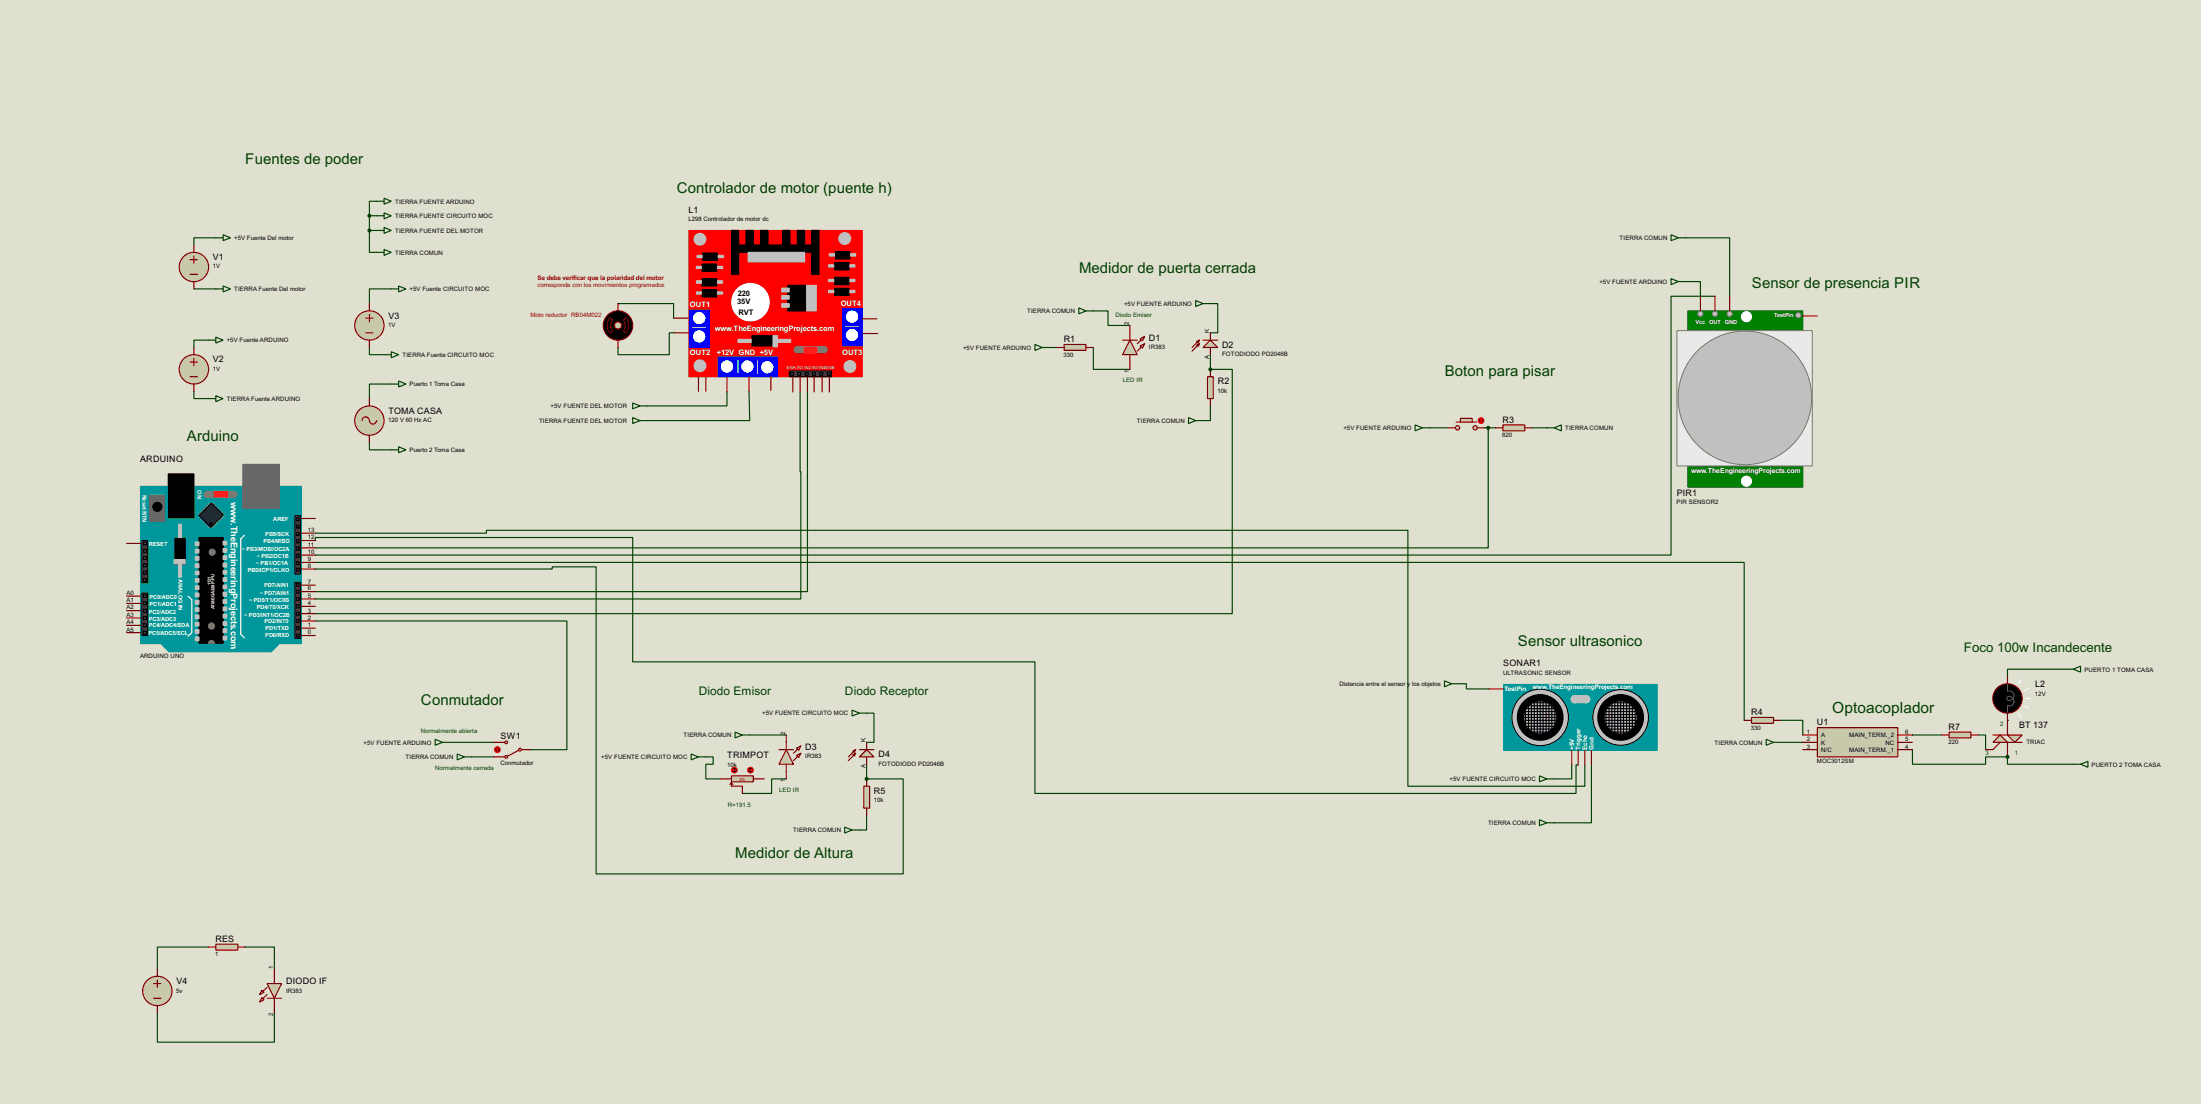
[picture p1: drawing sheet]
<svg xmlns="http://www.w3.org/2000/svg" width="764mm" height="383mm" viewBox="0 0 764 383" stroke-linecap="round" stroke-linejoin="round" font-family="sans-serif">
<path d="M0 0h764.5v383.5h-764.5z" fill="#e0e0d0"/>
<g fill="none" stroke="#004000" stroke-width=".4">
<path d="M128.3 75h2.6M128.3 75v5.1M130.9 69.9h-2.6v5.1M75 82.6h-7.6v2.5M128.3 80.1v7.6h2.6M128.3 80.1h2.6M67.4 100.4h7.6M72.4 118.2h-5v2.5M135.9 100.4h-7.6v5.1M214.7 105.5h19.3v5M234.2 115.6h-1.7v7.6h-17.8v-2.5M379.8 108h5.1v5.1h7.6"/>
<path d="M420.4 105.5h2.6v10.1h-2.6M67.4 135.9v2.6h5M128.3 120.7v2.5h5.1M252.5 136.2v4.8h-27.7M260.2 135.9l.2 10.2h-35.6M277.9 136.2l.3 71.9h-168.7M280.5 136.2v69.3h-171M364.5 120.7h2.6M379.8 120.7v7.6h12.7M420.4 123.2v5.1"/>
</g>
<circle cx="420.4" cy="128.3" r=".2" fill="#004000"/>
<g fill="none" stroke="#004000" stroke-width=".4">
<path d="M585.5 97.8h5.1v5.1M585.5 82.6h15.3v20.3M595.7 102.9h-15.3v89.9h-470.9M135.9 133.4h-7.6v5.1M420.4 128.3h7.6v84.9h-318.5M128.3 153.7v2.6h7.6M420.4 141v5.1h-2.5M496.6 148.6h6.4M515.7 148.6h3.8M516.9 148.6v41.7h-407.4M532.2 148.6h5.1M260.4 255.3h12.7"/>
<path d="M301 247.7h2.6v10.2h-2.6M301 265.5v5.1"/>
</g>
<circle cx="301" cy="270.6" r=".2" fill="#004000"/>
<g fill="none" stroke="#004000" stroke-width=".4">
<path d="M109.5 187.8v-1.1h110.3v43.2h139.7v45.7h187.9v-9.9h.8M109.5 185.2h59.5v-1h320v88.9h61.5v-7.4M109.5 195.4h496.3v54.8M506.8 237.5h2.5v1.8h7.9M618.5 250.2h7.7v5.1M618.5 257.9h7.7M664.3 255.3h10.1M687.1 255.3h2.6v5.1M245.2 262.9h2.5v2.6h-2.5v5.1h5M273.1 270.6h-5.1v5h-10.1M545.9 265.7v4.9h-6.1M552.8 265.7v20.1h-13"/>
<path d="M664.3 260.4v5.1h25.4v-2.6h7.6M301 283.3v5h-2.5"/>
</g>
<g fill="#004000">
<circle cx="697.3" cy="250.2" r=".2"/>
<circle cx="697.3" cy="262.9" r=".2"/>
</g>
<path d="M109.5 197.7h82.3v-.8h15.3v106.7h106.6v-33h-12.7M109.5 215.7h87.4v44.7h-12.7M501.7 236.5l2.5 1-2.5 1.1zM504.2 237.5h2.6M717.6 232.5h-20.3v2.5M156.3 257.9h15.2M163.9 262.9h7.6M697.3 262.9v2.6h22.8M72.4 329h-17.7v7.6M85.1 329h10.2v7.6M54.7 351.8v10.2h40.6v-10.2" fill="none" stroke="#004000" stroke-width=".4"/>
<path d="M239.3 80.1h60.2v50.8h-60.2z" fill="#f00" stroke="#f00" stroke-width=".4"/>
<g fill="#000" stroke="#000" stroke-width=".4">
<path d="M243.9 91.7h5.1v2.6h-5.1zM243.9 96.8h5.1v2.6h-5.1zM244.1 87.9h5.1v2.6h-5.1zM254.1 80.1h2.5v15.2h-2.5zM256.6 85.1h25.4v2.6h-25.4zM259.1 80.1h2.6v5h-2.6zM264.2 80.1h2.6v5h-2.6zM271.8 80.1h2.6v5h-2.6zM273.6 99.1h6.4v8.9h-6.4zM276.9 80.1h2.6v5h-2.6zM282 80.1h2.5v15.2h-2.5zM289.9 91.2h5v2.6h-5z"/>
<path d="M289.9 96.3h5v2.6h-5zM290.1 87.4h5.1v2.6h-5.1zM243.9 100.6h5.1v2.6h-5.1zM261.2 116.6h8.9v3.6h-8.9zM289.9 100.1h5v2.6h-5z"/>
</g>
<g fill="#c0c0c0" stroke="#c0c0c0" stroke-width=".4">
<path d="M295.5 88.2h1.7v.8h-1.7z"/>
<path d="M288.1 88.2h1.8v.8h-1.8z"/>
<path d="M295.2 92h1.8v.8h-1.8z"/>
<path d="M287.8 92h1.8v.8h-1.8z"/>
<path d="M295.2 97.1h1.8v.7h-1.8z"/>
<path d="M287.8 97.1h1.8v.7h-1.8z"/>
<path d="M295.2 100.9h1.8v.8h-1.8z"/>
<path d="M287.8 100.9h1.8v.8h-1.8z"/>
<path d="M259.9 87.7h19.6v3.3h-19.6z"/>
<path d="M249.5 88.7h1.8v.8h-1.8z"/>
<path d="M242.1 88.7h1.8v.8h-1.8z"/>
<path d="M249.2 92.5h1.8v.8h-1.8z"/>
<path d="M241.9 92.5h1.7v.8h-1.7z"/>
<path d="M249.2 97.6h1.8v.8h-1.8z"/>
<path d="M241.9 97.6h1.7v.8h-1.7z"/>
<path d="M249.2 101.4h1.8v.8h-1.8z"/>
<path d="M241.9 101.4h1.7v.8h-1.7z"/>
<path d="M271.6 100.1h2.5v1.3h-2.5z"/>
<path d="M271.6 102.7h2.5v1.2h-2.5z"/>
<path d="M271.6 105.5h2.5v1.2h-2.5z"/>
<path d="M280.2 99.1h3.3v8.9h-3.3z"/>
<path d="M268.5 116.6h1.6v3.9h-1.6z"/>
<path d="M256.3 117.9h4.6v1h-4.6z"/>
<path d="M270.1 117.9h4.5v1h-4.5z"/>
</g>
<path d="M276.9 121.5h9.4" fill="none" stroke="#757575" stroke-width="2.6"/>
<path d="M279.2 120.5h4.6v2h-4.6z" fill="#ff8000" stroke="#ff8000" stroke-width=".4"/>
<g fill="#00f" stroke="#00f" stroke-width=".4">
<path d="M292.7 107.2h6.8v13h-6.8z"/>
<path d="M239.6 107.8h6.8v12.9h-6.8z"/>
<path d="M249.5 124h20.6v6.9h-20.6z"/>
</g>
<g fill="#fff" stroke="#fff" stroke-width=".4">
<circle cx="295.9" cy="110" r="1.95"/>
<circle cx="295.9" cy="116.4" r="1.95"/>
<circle cx="242.8" cy="110.5" r="1.95"/>
<circle cx="242.8" cy="116.9" r="1.95"/>
<circle cx="259.6" cy="127.3" r="1.95"/>
<circle cx="252.5" cy="127.3" r="1.95"/>
<circle cx="266.5" cy="127.6" r="1.95"/>
<circle cx="260.6" cy="105" r="6.5"/>
</g>
<path d="M240.6 113.8h4.6M293.7 113.3h4.6M256.3 125v4.6M263.2 125.3v4.5" fill="none" stroke="#c0c0c0" stroke-width=".4"/>
<g fill="#c0c0c0" stroke="#c0c0c0" stroke-width=".4">
<circle cx="293.4" cy="82.9" r="2.05"/>
<circle cx="243.1" cy="83.1" r="2.05"/>
<circle cx="243.1" cy="127.1" r="2.05"/>
<circle cx="295.2" cy="127.3" r="2.05"/>
</g>
<path d="M274.1 128.8h14.8v2.1h-14.8z" fill="#464646" stroke="#000" stroke-width=".35"/>
<g fill="#464646" stroke="#000" stroke-width=".4">
<path d="M287.3 129.3h1v1.1h-1z"/>
<path d="M284.8 129.3h1v1.1h-1z"/>
<path d="M282.2 129.3h1.1v1.1h-1.1z"/>
<path d="M279.7 129.3h1v1.1h-1z"/>
<path d="M277.2 129.3h1v1.1h-1z"/>
<path d="M274.6 129.3h1v1.1h-1z"/>
</g>
<g fill="none" stroke="#800000" stroke-width=".4">
<path d="M234 110.5h5.1M234.2 115.6h5.1M299.5 110.8h5.1M299.8 115.9h5.1M242.6 130.9v5M245.2 130.9v5M252.5 131.1v5.1M260.2 130.9v5M267.8 130.6v5.1M275.4 131.1v5.1M277.9 131.1v5.1M280.5 131.1v5.1"/>
<path d="M282.8 131.1v5.1M285.6 131.1v5.1M288.1 131.1v5.1"/>
</g>
<path d="M219.8 140l2.5 1-2.5 1zM222.3 141h2.5" fill="none" stroke="#004000" stroke-width=".4"/>
<path d="M48.8 169h55.9v54.6h-55.9z" fill="#00979c" stroke="#00979c" stroke-width=".4"/>
<g fill="#686767" stroke="#686767" stroke-width=".4">
<path d="M84.4 161.3h12.7v15.3h-12.7z"/>
<path d="M51.9 172h5.3v9.2h-5.3z"/>
</g>
<path d="M58.5 164.6h8.9v15.3h-8.9zM60.8 187h3.5v8.9h-3.5zM69.1 186.7h8.4v36.9h-8.4z" fill="#000" stroke="#000" stroke-width=".4"/>
<path d="M84.9 186l-1.3 1.3v33l1.3 1.2M65.3 207.1l1.3 1.2v11.5l-1.3 1.2" fill="none" stroke="#fff" stroke-width=".4"/>
<g fill="#c0c0c0" stroke="#c0c0c0" stroke-width=".4">
<path d="M77.5 188h1.3v1.3h-1.3z"/>
<path d="M77.5 190.6h1.3v1.2h-1.3z"/>
<path d="M77.5 193.1h1.3v1.3h-1.3z"/>
<path d="M77.5 195.6h1.3v1.3h-1.3z"/>
<path d="M77.5 198.2h1.3v1.2h-1.3z"/>
<path d="M77.5 200.7h1.3v1.3h-1.3z"/>
<path d="M77.5 203.3h1.3v1.2h-1.3z"/>
<path d="M77.5 205.8h1.3v1.3h-1.3z"/>
<path d="M77.5 208.3h1.3v1.3h-1.3z"/>
<path d="M77.5 210.9h1.3v1.2h-1.3z"/>
<path d="M77.5 213.4h1.3v1.3h-1.3z"/>
<path d="M77.5 216h1.3v1.2h-1.3z"/>
<path d="M77.5 218.5h1.3v1.3h-1.3z"/>
<path d="M77.5 221h1.3v1.3h-1.3z"/>
<path d="M67.9 188.3h1.2v1.2h-1.2z"/>
<path d="M67.9 190.8h1.2v1.3h-1.2z"/>
<path d="M67.9 193.3h1.2v1.3h-1.2z"/>
<path d="M67.9 195.9h1.2v1.3h-1.2z"/>
<path d="M67.9 198.4h1.2v1.3h-1.2z"/>
<path d="M67.9 201h1.2v1.2h-1.2z"/>
<path d="M67.9 203.5h1.2v1.3h-1.2z"/>
<path d="M67.9 206h1.2v1.3h-1.2z"/>
<path d="M67.9 208.6h1.2v1.3h-1.2z"/>
<path d="M67.9 211.1h1.2v1.3h-1.2z"/>
<path d="M67.9 213.7h1.2v1.2h-1.2z"/>
<path d="M67.9 216.2h1.2v1.3h-1.2z"/>
<path d="M67.9 218.7h1.2v1.3h-1.2z"/>
<path d="M67.9 221.3h1.2v1.3h-1.2z"/>
<path d="M60.5 194.4h3.8v1.5h-3.8z"/>
<path d="M62 182.2h1v4.5h-1z"/>
<path d="M62 195.9h1v4.6h-1z"/>
</g>
<circle cx="54.6" cy="176.1" r="1.55" fill="#000" stroke="#000" stroke-width=".4"/>
<path d="M71.9 171.8h9.4" fill="none" stroke="#757575" stroke-width="2.6"/>
<path d="M74.5 170.7h4.5v2.1h-4.5z" fill="#ff8000" stroke="#ff8000" stroke-width=".4"/>
<g fill="none" stroke="#808080" stroke-width=".45">
<path d="M69.1 178.4l.6 .5M69.7 177.9l.5 .5M69.7 179.1l-.6 .5M70.2 177.3l.5 .6M70.2 179.6l-.5 .5M70.7 176.8l.5 .5M71.2 176.3l.5 .5M71.7 175.8l.5 .5M72.2 175.3l.5 .5M72.7 174.8l.5 .5M74 174.8l-.5 .5M74.5 175.3l-.5 .5"/>
<path d="M75 175.8l-.5 .5M75.5 176.3l-.5 .5M76 176.8l-.5 .5M76.5 179.6l.5 .5M76.5 177.3l-.5 .6M77 179.1l.5 .5M77 177.9l-.5 .5M77.5 178.4l-.5 .5M70.7 180.1l-.5 .5M71.2 180.6l-.5 .6M71.7 181.2l-.5 .5M72.2 181.7l-.5 .5"/>
<path d="M72.7 182.2l-.5 .5M73.2 182.7l-.5 .5M73.5 182.7l.5 .5M74 182.2l.5 .5M74.5 181.7l.5 .5M75 181.2l.5 .5M75.5 180.6l.5 .6M76 180.1l.5 .5"/>
</g>
<path d="M69.1 179.1l4.4-4.3 4 4.1-4.3 4.3z" fill-rule="evenodd" fill="#2c2c2c" stroke="#000" stroke-width=".4"/>
<circle cx="73.2" cy="181.9" r=".3" fill="#000" stroke="#000" stroke-width=".35"/>
<path d="M102.4 179.1h2v20.3h-2z" fill="#464646" stroke="#000" stroke-width=".35"/>
<circle cx="73.4" cy="217.5" r="1.1" fill="#757575" stroke="#757575" stroke-width=".35"/>
<g fill="#464646" stroke="#000" stroke-width=".4">
<path d="M102.9 179.9h1v1h-1z"/>
<path d="M102.9 185h1v1h-1z"/>
<path d="M102.9 187.5h1v1h-1z"/>
<path d="M102.9 190h1v1.1h-1z"/>
<path d="M102.9 192.6h1v1h-1z"/>
<path d="M102.9 195.1h1v1h-1z"/>
<path d="M102.9 182.4h1v1h-1z"/>
<path d="M102.9 197.4h1v1h-1z"/>
</g>
<g fill="#757575" stroke="#757575" stroke-width=".35">
<circle cx="73.7" cy="191.8" r="1.1"/>
<circle cx="73.4" cy="223.6" r="1.1"/>
</g>
<path d="M56.2 223.8h40.6l-2.5 2.6h-35.6z" fill-rule="evenodd" fill="#00979c" stroke="#00979c" stroke-width=".4"/>
<g fill="#464646" stroke="#000" stroke-width=".35">
<path d="M49.3 187.8h2.1v14.7h-2.1z"/>
<path d="M102.4 202.2h2v19.6h-2z"/>
<path d="M49.3 206h2.1v14.8h-2.1z"/>
</g>
<g fill="#464646" stroke="#000" stroke-width=".4">
<path d="M49.8 190.8h1.1v1h-1.1z"/>
<path d="M49.8 195.9h1.1v1h-1.1z"/>
<path d="M49.8 201h1.1v1h-1.1z"/>
<path d="M49.8 198.4h1.1v1h-1.1z"/>
<path d="M49.8 193.3h1.1v1.1h-1.1z"/>
<path d="M49.8 188.3h1.1v1h-1.1z"/>
<path d="M102.9 202.7h1v1.1h-1z"/>
<path d="M102.9 205h1v1h-1z"/>
<path d="M102.9 207.6h1v1h-1z"/>
<path d="M102.9 210.1h1v1h-1z"/>
<path d="M102.9 212.7h1v1h-1z"/>
<path d="M102.9 215.2h1v1h-1z"/>
<path d="M102.9 217.7h1v1h-1z"/>
<path d="M102.9 220.3h1v1h-1z"/>
<path d="M49.8 206.6h1.1v1h-1.1z"/>
<path d="M49.8 209.1h1.1v1h-1.1z"/>
<path d="M49.8 211.6h1.1v1.1h-1.1z"/>
<path d="M49.8 214.2h1.1v1h-1.1z"/>
<path d="M49.8 216.7h1.1v1h-1.1z"/>
<path d="M49.8 219.3h1.1v1h-1.1z"/>
</g>
<g fill="none" stroke="#800000" stroke-width=".4">
<path d="M44 188.8h5.1M104.4 197.7h5.1M104.4 195.4h5.1M104.4 192.8h5.1M104.4 190.3h5.1M104.4 187.8h5.1M104.4 185.2h5.1M104.4 180.1h5.1M44 219.8h5.1M44 217.2h5.1M44 214.7h5.1M44 212.1h5.1"/>
<path d="M44 209.6h5.1M44 207.1h5.1M104.4 218.2h5.1M104.4 215.7h5.1M104.4 213.2h5.1M104.4 210.6h5.1M104.4 208.1h5.1M104.4 205.5h5.1M104.4 203.3h5.1M104.4 220.8h5.1"/>
</g>
<circle cx="67.3" cy="92.8" r="5.1" fill="#c8c8aa" stroke="#800000" stroke-width=".4"/>
<path d="M66.1 90.2h2.5M66.1 95.3h2.5M67.4 85.1v2.6M67.4 89v2.5M67.4 97.8v2.6" fill="none" stroke="#800000" stroke-width=".4"/>
<circle cx="67.3" cy="128.3" r="5.1" fill="#c8c8aa" stroke="#800000" stroke-width=".4"/>
<path d="M66.1 125.8h2.5M66.1 130.9h2.5M67.4 120.7v2.5M67.4 124.5v2.6M67.4 133.4v2.5" fill="none" stroke="#800000" stroke-width=".4"/>
<circle cx="128.3" cy="113.1" r="5.1" fill="#c8c8aa" stroke="#800000" stroke-width=".4"/>
<path d="M127.1 110.5h2.5M127.1 115.6h2.5M128.3 105.5v2.5M128.3 109.3v2.5M128.3 118.2v2.5" fill="none" stroke="#800000" stroke-width=".4"/>
<g fill="none" stroke="#004000" stroke-width=".4">
<path d="M130.9 69.9h2.5M130.9 75h2.5M133.4 68.9l2.5 1-2.5 1zM133.4 74l2.5 1-2.5 1zM133.4 79l2.5 1.1-2.5 1zM75 82.6h2.5M77.5 81.6l2.6 1-2.6 1zM77.5 99.4l2.6 1-2.6 1zM130.9 80.1h2.5M130.9 87.7h2.5M133.4 86.7l2.5 1-2.5 1zM138.5 99.4l2.5 1-2.5 1z"/>
<path d="M72.4 118.2h2.6M75 117.1l2.5 1.1-2.5 1zM75 100.4h2.5M135.9 100.4h2.6M72.4 138.5h2.6M75 137.5l2.5 1-2.5 1zM133.4 123.2h2.5M135.9 122.2l2.6 1-2.6 1.1zM219.8 145.1l2.5 1-2.5 1zM222.3 146.1h2.5"/>
</g>
<g fill="#004000" stroke="#004000" stroke-width=".4">
<circle cx="128.3" cy="75" r=".5"/>
<circle cx="128.3" cy="80.1" r=".5"/>
</g>
<circle cx="214.6" cy="113.1" r="5.1" fill="#000" stroke="#800000" stroke-width=".4"/>
<path d="M212 110.4l.9 .9-.8 1.5 .1 1.1 .7 1-.9 .9a3.8 3.8 0 0 1 0-5.4zM216.5 111.3l.9-.9a3.8 3.8 0 0 1 0 5.4l-.9-.9 .7-1.6-.1-1.1z" fill="none" stroke="#800000" stroke-width=".35"/>
<circle cx="214.6" cy="113.1" r="1.25" fill="#c8c8aa" stroke="#800000" stroke-width=".4"/>
<path d="M214.7 105.5v2.5M214.7 118.2v2.5" fill="none" stroke="#800000" stroke-width=".4"/>
<path d="M369.6 119.7h7.6v2h-7.6z" fill="#c8c8aa" stroke="#800000" stroke-width=".4"/>
<path d="M389.9 118.2h5.1M392.5 115.6v2.6M397.6 116.9l-2.6 2.5M397.6 119.4l-2.6 2.6M367.1 120.7h2.5M377.2 120.7h2.6M392.5 123.2v2.6" fill="none" stroke="#800000" stroke-width=".4"/>
<g fill="#c8c8aa" stroke="#800000" stroke-width=".4">
<path d="M392.5 118.2l2.5 5h-5.1z"/>
<path d="M396 117.7l1.6-.8-.8 1.5z"/>
<path d="M396 120.2l1.6-.8-.8 1.6z"/>
</g>
<path d="M392.5 113.1v2.5M392.5 125.8v2.5" fill="none" stroke="#800000" stroke-width=".4"/>
<path d="M359.5 119.7l2.5 1-2.5 1zM374.7 107l2.5 1-2.5 1zM377.2 108h2.6M362 120.7h2.5" fill="none" stroke="#004000" stroke-width=".4"/>
<path d="M420.4 118.2l2.6 2.5h-5.1z" fill="#c8c8aa" stroke="#800000" stroke-width=".4"/>
<path d="M416.6 118.2l-2.5 2.5M416.6 119.4l-2.5 2.6M416.6 119.4l-.5 1.1M416.6 119.4l-1 .5M416.6 118.2l-.5 1M416.6 118.2l-1 .5M417.9 118.2h5.1M420.4 115.6v2.6M420.4 120.7v2.5" fill="none" stroke="#800000" stroke-width=".4"/>
<path d="M415.3 104.4l2.6 1.1-2.6 1zM417.9 105.5h2.5" fill="none" stroke="#004000" stroke-width=".4"/>
<path d="M419.4 130.9h2v7.6h-2z" fill="#c8c8aa" stroke="#800000" stroke-width=".4"/>
<path d="M420.4 128.3v2.6M420.4 138.5v2.5" fill="none" stroke="#800000" stroke-width=".4"/>
<circle cx="420.4" cy="128.3" r=".5" fill="#004000" stroke="#004000" stroke-width=".4"/>
<path d="M412.8 145.1l2.5 1-2.5 1zM415.3 146.1h2.6" fill="none" stroke="#004000" stroke-width=".4"/>
<g fill="#c8c8aa" stroke="#800000" stroke-width=".4">
<circle cx="512.3" cy="148.6" r=".75"/>
<circle cx="506.2" cy="148.6" r=".75"/>
</g>
<path d="M505.8 146.6h7.1" fill="none" stroke="#800000" stroke-width=".4"/>
<path d="M507.3 145.3h4.1v1.3h-4.1z" fill="#c8c8aa" stroke="#800000" stroke-width=".4"/>
<path d="M503 148.6h2.5M513.1 148.6h2.6" fill="none" stroke="#800000" stroke-width=".4"/>
<circle cx="514.4" cy="146.1" r="1" fill="#400000" stroke="#f00" stroke-width=".35"/>
<path d="M514.2 146.4l.2 .2M514.4 145.6v1M514.4 145.6l-.2 .3M514.4 145.6l.3 .3M514.7 146.4l-.3 .2" fill="none" stroke="#f00" stroke-width=".35"/>
<path d="M491.5 147.6l2.6 1-2.6 1.1zM494.1 148.6h2.5M537.3 148.6h2.5M539.8 148.6l2.5-1v2.1z" fill="none" stroke="#004000" stroke-width=".4"/>
<path d="M522 147.6h7.6v2.1h-7.6z" fill="#c8c8aa" stroke="#800000" stroke-width=".4"/>
<path d="M519.5 148.6h2.5M529.6 148.6h2.6" fill="none" stroke="#800000" stroke-width=".4"/>
<circle cx="516.9" cy="148.6" r=".5" fill="#004000" stroke="#004000" stroke-width=".4"/>
<path d="M586.3 108h39.9v61.2h-39.9z" fill="#008000" stroke="#008000" stroke-width=".4"/>
<path d="M582.5 114.9h47v47h-47z" fill="#e9e9e9" stroke="#757575" stroke-width=".35"/>
<circle cx="606" cy="138.2" r="23.2" fill="#c0c0c0" stroke="#757575" stroke-width=".35"/>
<g fill="#fff" stroke="#fff" stroke-width=".4">
<circle cx="606.6" cy="167.2" r="1.75"/>
<circle cx="606.6" cy="110" r="1.75"/>
</g>
<g fill="#c0c0c0" stroke="#808080" stroke-width=".35">
<circle cx="590.6" cy="109" r=".9"/>
<circle cx="595.6" cy="109" r=".9"/>
<circle cx="600.7" cy="109" r=".9"/>
<circle cx="624.6" cy="109.5" r=".9"/>
</g>
<path d="M590.6 102.9v5.1M595.7 102.9v5.1M600.8 102.9v5.1M626.2 109.8h5" fill="none" stroke="#800000" stroke-width=".4"/>
<path d="M580.4 96.8l2.6 1-2.6 1.1zM580.4 81.6l2.6 1-2.6 1zM583 97.8h2.5M583 82.6h2.5" fill="none" stroke="#004000" stroke-width=".4"/>
<circle cx="128.3" cy="146.1" r="5.1" fill="#c8c8aa" stroke="#800000" stroke-width=".4"/>
<path d="M128.3 138.5v2.5M125.8 146.1a1.32 1.32 0 0 1 1.4-1.3 1.32 1.32 0 0 1 1.2 1.6 1.27 1.27 0 0 0 1.3 .9 1.27 1.27 0 0 0 1.2-1.2M128.3 151.2v2.5M273.1 257.9v2.5M278.2 259.1l-2.6 2.6M270.6 260.4h5M273.1 265.5v2.5M278.2 261.7l-2.6 2.5" fill="none" stroke="#800000" stroke-width=".4"/>
<path d="M135.9 133.4h2.6M138.5 132.4l2.5 1-2.5 1zM135.9 156.3h2.6M138.5 155.2l2.5 1.1-2.5 1z" fill="none" stroke="#004000" stroke-width=".4"/>
<g fill="#c8c8aa" stroke="#800000" stroke-width=".4">
<path d="M273.1 260.4l2.5 5.1h-5z"/>
<path d="M276.7 259.9l1.5-.8-.8 1.6z"/>
<path d="M276.7 262.4l1.5-.7-.8 1.5z"/>
</g>
<path d="M273.1 255.3v2.6M273.1 268v2.6" fill="none" stroke="#800000" stroke-width=".4"/>
<path d="M255.3 254.3l2.6 1-2.6 1zM257.9 255.3h2.5M240.1 261.9l2.5 1-2.5 1.1zM242.6 262.9h2.6" fill="none" stroke="#004000" stroke-width=".4"/>
<path d="M301 260.4l2.6 2.5h-5.1z" fill="#c8c8aa" stroke="#800000" stroke-width=".4"/>
<path d="M301 257.9v2.5M297.2 260.4l-2.5 2.5M297.2 261.7l-2.5 2.5M297.2 261.7l-.5 1M297.2 261.7l-1 .5M297.2 260.4l-.5 1M297.2 260.4l-1 .5M298.5 260.4h5.1M301 262.9v2.6" fill="none" stroke="#800000" stroke-width=".4"/>
<path d="M296 246.7l2.5 1-2.5 1zM298.5 247.7h2.5" fill="none" stroke="#004000" stroke-width=".4"/>
<path d="M300 273.1h2.1v7.6h-2.1z" fill="#c8c8aa" stroke="#800000" stroke-width=".4"/>
<path d="M301 270.6v2.5M301 280.7v2.6" fill="none" stroke="#800000" stroke-width=".4"/>
<circle cx="301" cy="270.6" r=".5" fill="#004000" stroke="#004000" stroke-width=".4"/>
<path d="M293.4 287.3l2.6 1-2.6 1.1zM296 288.3h2.5" fill="none" stroke="#004000" stroke-width=".4"/>
<path d="M254.1 269.5h7.6v2.1h-7.6z" fill="#c8c8aa" stroke="#800000" stroke-width=".4"/>
<path d="M250.2 270.6h3.9M254.1 271.8l-.6 .8M254.1 271.8l.5 .8M254.1 271.8v1.3h3.8v2.5M261.7 270.6h3.8" fill="none" stroke="#800000" stroke-width=".4"/>
<circle cx="260.6" cy="267.5" r="1" fill="#400000" stroke="#f00" stroke-width=".35"/>
<path d="M260.2 267.5h1M260.9 267.3l.3 .2M261.2 267.5l-.3 .3" fill="none" stroke="#f00" stroke-width=".35"/>
<circle cx="255" cy="267.5" r="1" fill="#400000" stroke="#f00" stroke-width=".35"/>
<path d="M254.6 267.5l.2 .3M254.6 267.5h1M254.8 267.3l-.2 .2" fill="none" stroke="#f00" stroke-width=".35"/>
<path d="M522.3 237.8h53.3v22.9h-53.3z" fill="#00979c" stroke="#00979c" stroke-width=".4"/>
<g fill="#c0c0c0" stroke="#000" stroke-width=".35">
<circle cx="562.9" cy="249.2" r="9.7"/>
<circle cx="534.9" cy="249.2" r="9.8"/>
</g>
<g fill="#c0c0c0" stroke="#000" stroke-width="2.6">
<circle cx="562.9" cy="249.2" r="6.9"/>
<circle cx="534.9" cy="249.2" r="6.9"/>
</g>
<g fill="none" stroke="#000" stroke-width=".4">
<path d="M527.9 250.2h12.9M528.4 248.2h12.7M528.4 247.2h12.4M528.4 251.3h12.2M528.6 249.2h12.2M528.9 246.2h11.7M528.9 245.2h10.9M528.9 252.3h11.4M529.1 253.3h11M529.1 254.3h10.5M529.9 245.9v6.6M530.2 244.1h8.6"/>
<path d="M530.9 244.4v9.4M531.9 244.1v10.5M532.9 243.4v11.7M534 243.4v11.9M535 243.4v12.4M536 243.4v12.4M537 242.9v12.7M538 243.9v11.7M539 245.2v9.6M540.1 246.2v6.6M556.3 247.2h12.2M556.8 249.2h12.7"/>
<path d="M556.8 248.2h12.5M556.8 250.2h12.5M557.1 246.2h11.4M557.1 245.2h10.4M557.1 251.3h11.7M557.6 252.3h11.4M557.8 245.9v5.9M558.1 253.3h9.6M558.6 244.1h8.1M558.9 254.3h7.6M558.9 244.4v9.4M559.9 243.9v10.7"/>
<path d="M560.9 243.1v12M561.9 243.1v12.2M562.9 243.1v12.2M563.9 243.1v12.2M565 243.4v11.7M566 243.9v10.7M567 245.2v8.6M568 245.7v7.1"/>
</g>
<g fill="#c0c0c0" stroke="#c0c0c0" stroke-width=".4">
<circle cx="546.9" cy="242.9" r="1.25"/>
<circle cx="550.9" cy="242.9" r="1.25"/>
</g>
<path d="M546.9 241.6h4.1v2.5h-4.1z" fill="#c0c0c0" stroke="#c0c0c0" stroke-width=".4"/>
<path d="M517.2 239.3h5.1M545.9 260.7v5M548.2 260.7v5M550.5 260.7v5M552.8 260.7v5" fill="none" stroke="#800000" stroke-width=".4"/>
<path d="M534.7 269.5l2.6 1.1-2.6 1zM537.3 270.6h2.5M534.7 284.8l2.6 1-2.6 1zM537.3 285.8h2.5" fill="none" stroke="#004000" stroke-width=".4"/>
<path d="M631.2 252.8h28v10.1h-28z" fill-rule="evenodd" fill="#c8c8aa" stroke="#800000" stroke-width=".4"/>
<path d="M626.2 255.3h5M626.2 257.9h5M659.2 255.3h5.1M659.2 257.9h5.1M626.2 260.4h5M659.2 260.4h5.1" fill="none" stroke="#800000" stroke-width=".4"/>
<g fill="#c8c8aa" stroke="#800000" stroke-width=".4">
<path d="M697.3 255.3h5.1l-2.6 2.6z"/>
<path d="M694.7 255.3l2.6 2.6h-5.1z"/>
</g>
<path d="M694.7 257.9l-2.5 2.5h-2.5M697.3 250.2v5.1h-5.1M702.4 257.9h-5.1v5" fill="none" stroke="#800000" stroke-width=".4"/>
<path d="M613.5 256.8l2.5 1.1-2.5 1zM616 257.9h2.5" fill="none" stroke="#004000" stroke-width=".4"/>
<path d="M608.4 249.2h7.6v2.1h-7.6z" fill="#c8c8aa" stroke="#800000" stroke-width=".4"/>
<path d="M605.8 250.2h2.6M616 250.2h2.5" fill="none" stroke="#800000" stroke-width=".4"/>
<path d="M677 254.3h7.6v2h-7.6z" fill="#c8c8aa" stroke="#800000" stroke-width=".4"/>
<path d="M697.3 235v2.5M674.4 255.3h2.6M684.6 255.3h2.5M697.3 247.7v2.5" fill="none" stroke="#800000" stroke-width=".4"/>
<circle cx="697.2" cy="242.6" r="5.1" fill="#000" stroke="#800000" stroke-width=".4"/>
<path d="M697.3 237.5v2.6a1.66 1.66 0 0 1 2.2 1.5 1.66 1.66 0 0 1-2.2 1.6 .81 .81 0 0 1 0-1.2 .81 .81 0 0 1 1.2 .1 1.66 1.66 0 0 1 .9 2.1 1.66 1.66 0 0 1-2.1 1v2.5" fill="none" stroke="#606060" stroke-width=".35"/>
<path d="M702.1 236l-1 1.5M704.7 239.1l-1.6 1M701.1 247.7l1 1.5M703.1 245.2l1.6 1M703.6 242.6h1.8" fill="none" stroke="#feffff" stroke-width=".35"/>
<path d="M717.6 232.5h2.5M720.1 232.5l2.6-1.1v2.1zM720.1 265.5h2.6M722.7 265.5l2.5-1v2z" fill="none" stroke="#004000" stroke-width=".4"/>
<circle cx="697.2" cy="262.9" r=".5" fill="#004000" stroke="#004000" stroke-width=".4"/>
<circle cx="180.6" cy="260.4" r=".5" fill="#c8c8aa" stroke="#800000" stroke-width=".4"/>
<path d="M181.2 260.4h.5" fill="none" stroke="#800000" stroke-width=".4"/>
<circle cx="175.8" cy="262.9" r=".5" fill="#c8c8aa" stroke="#800000" stroke-width=".4"/>
<path d="M174 262.9h1.3M180.1 260.7l-3.8 2" fill="none" stroke="#800000" stroke-width=".4"/>
<circle cx="175.8" cy="257.9" r=".5" fill="#c8c8aa" stroke="#800000" stroke-width=".4"/>
<path d="M171.5 257.9h3.8M171.5 262.9h2.5M181.7 260.4h2.5" fill="none" stroke="#800000" stroke-width=".4"/>
<circle cx="172.7" cy="260.4" r="1" fill="#400000" stroke="#f00" stroke-width=".35"/>
<path d="M172.8 259.9v1M172.8 259.9l.2 .3M172.8 259.9l-.3 .3M172.5 260.7l.3 .2M173 260.7l-.2 .2" fill="none" stroke="#f00" stroke-width=".35"/>
<path d="M151.2 256.8l2.5 1.1-2.5 1zM153.7 257.9h2.6M158.8 261.9l2.5 1-2.5 1.1zM161.3 262.9h2.6" fill="none" stroke="#004000" stroke-width=".4"/>
<circle cx="54.6" cy="344.2" r="5.1" fill="#c8c8aa" stroke="#800000" stroke-width=".4"/>
<path d="M54.7 336.6v2.5M53.4 341.7h2.5M53.4 346.8h2.5M54.7 340.4v2.6M54.7 349.3v2.5" fill="none" stroke="#800000" stroke-width=".4"/>
<path d="M75 328h7.6v2h-7.6z" fill="#c8c8aa" stroke="#800000" stroke-width=".4"/>
<path d="M72.4 329h2.6M82.6 329h2.5M95.3 339.1v2.6M92.8 346.8h5M92.8 345.5l-2.6 2.5M92.8 343l-2.6 2.5M95.3 346.8v2.5" fill="none" stroke="#800000" stroke-width=".4"/>
<g fill="#c8c8aa" stroke="#800000" stroke-width=".4">
<path d="M92.8 341.7h5l-2.5 5.1z"/>
<path d="M91 346.5l.7 .8-1.5 .7z"/>
<path d="M91 344l.7 .7-1.5 .8z"/>
</g>
<path d="M95.3 336.6v2.5M95.3 349.3v2.5" fill="none" stroke="#800000" stroke-width=".4"/>
<text font-size="6" fill="#004000" x="636.4" y="247.6">Optoacoplador</text>
<g font-size="5.8" fill="#004000">
<text x="85.2" y="56.8">Fuentes de poder</text>
<text x="235.1" y="67">Controlador de motor (puente h)</text>
<text x="374.8" y="95">Medidor de puerta cerrada</text>
<text x="608.4" y="100.1">Sensor de presencia PIR</text>
<text x="501.8" y="130.5">Boton para pisar</text>
<text x="64.9" y="153.4">Arduino</text>
<text x="527.2" y="224.5">Sensor ultrasonico</text>
<text x="146.2" y="244.8">Conmutador</text>
<text x="255.4" y="298.2">Medidor de Altura</text>
</g>
<text font-size="5.2" fill="#004000" x="682.1" y="226.6">Foco 100w Incandecente</text>
<g font-size="4.6" fill="#004000">
<text x="242.7" y="241.3">Diodo Emisor</text>
<text x="293.5" y="241.3">Diodo Receptor</text>
</g>
<g font-size="3.6" fill="#fff">
<text x="80.1" y="174.4" transform="rotate(90 80.1 174.4)">w</text>
<text x="80.1" y="181.7" transform="rotate(90 80.1 181.7)">.TheEngineeringProjects.com</text>
</g>
<g font-size="3.5">
<text x="239.2" y="73.9">L1</text>
<text x="74" y="90.3">V1</text>
<text x="134.9" y="110.7">V3</text>
<text x="369.5" y="118.9">R1</text>
<text x="399.1" y="118.3">D1</text>
<text x="74" y="125.9">V2</text>
<text x="424.5" y="120.9">D2</text>
<text x="423" y="133.6">R2</text>
<text x="134.9" y="143.7">TOMA CASA</text>
<text x="521.9" y="146.8">R3</text>
<text x="48.7" y="160.5">ARDUINO</text>
<text x="582.4" y="172.3">PIR1</text>
<text x="522.1" y="231.4">SONAR1</text>
<text x="706.9" y="238.8">L2</text>
<text x="608.2" y="248.4">R4</text>
<text x="631.1" y="252">U1</text>
<text x="173.9" y="256.6">SW1</text>
<text x="676.8" y="253.5">R7</text>
<text x="701.3" y="252.9">BT 137</text>
<text x="252.6" y="263.4">TRIMPOT</text>
<text x="279.7" y="260.6">D3</text>
<text x="305.1" y="263.1">D4</text>
<text x="303.6" y="275.8">R5</text>
<text x="74.8" y="327.2">RES</text>
<text x="61.3" y="341.8">V4</text>
<text x="99.4" y="341.8">DIODO IF</text>
</g>
<g font-size="3" fill="#fff">
<text x="239.6" y="106.7">OUT1</text>
<text x="292" y="106.2">OUT4</text>
<text x="248.3" y="115.1">www.TheEngineeringProjects.com</text>
<text x="239.6" y="123.5">OUT2</text>
<text x="249" y="123.2">+12V GND +5V</text>
<text x="292.5" y="123.2">OUT3</text>
</g>
<g font-size="3">
<text x="256.1" y="105.7">35V</text>
<text x="256.3" y="102.7">220</text>
<text x="256.5" y="109.3">RVT</text>
</g>
<text font-size="2.7" fill="#fff" x="587.4" y="164.3">www.TheEngineeringProjects.com</text>
<text font-size="2.5" fill="#800000" x="186.7" y="97.4">Se debe verificar que la polaridad del motor</text>
<g font-size="2.5" fill="#fff">
<text x="532.3" y="239.4">www.TheEngineeringProjects.com</text>
<text x="522.5" y="240.1">TestPin</text>
<text x="546.7" y="260.5" transform="rotate(-90 546.7 260.5)">+5V</text>
<text x="549" y="260.4" transform="rotate(-90 549 260.4)">Trigger</text>
<text x="551.3" y="260.4" transform="rotate(-90 551.3 260.4)">Echo</text>
<text x="553.6" y="260.5" transform="rotate(-90 553.6 260.5)">Gnd</text>
</g>
<g font-size="2.4">
<text x="137.2" y="70.7">TIERRA FUENTE ARDUINO</text>
<text x="137.2" y="75.8">TIERRA FUENTE CIRCUITO MOC</text>
<text x="239.1" y="76.8">L298 Controlador de motor dc</text>
<text x="81.3" y="83.4">+5V Fuente Del motor</text>
<text x="137.2" y="80.8">TIERRA FUENTE DEL MOTOR</text>
<text x="562.5" y="83.4">TIERRA COMUN</text>
<text x="137.2" y="88.5">TIERRA COMUN</text>
<text x="73.9" y="93.2">1V</text>
<text x="81.3" y="101.2">TIERRA Fuente Del motor</text>
<text x="142.3" y="101.2">+5V Fuente CIRCUITO MOC</text>
<text x="555.5" y="98.6">+5V FUENTE ARDUINO</text>
<text x="390.4" y="106.3">+5V FUENTE ARDUINO</text>
<text x="134.9" y="113.6">1V</text>
<text x="356.8" y="108.8">TIERRA COMUN</text>
<text x="392.1" y="113" transform="rotate(-90 392.1 113)">2</text>
<text x="78.8" y="119">+5V Fuente ARDUINO</text>
<text x="420" y="115.6" transform="rotate(-90 420 115.6)">K</text>
<text x="139.8" y="124">TIERRA Fuente CIRCUITO MOC</text>
<text x="334.5" y="121.5">+5V FUENTE ARDUINO</text>
<text x="369.4" y="123.9">330</text>
<text x="399" y="121.2">IR383</text>
<text x="420" y="124.6" transform="rotate(-90 420 124.6)">A</text>
<text x="424.4" y="123.8">FOTODIODO PD2046B</text>
<text x="73.9" y="128.9">1V</text>
<text x="392.1" y="129.5" transform="rotate(-90 392.1 129.5)">1</text>
<text x="142.3" y="134.2">Puerto 1 Toma Casa</text>
<text x="422.9" y="136.5">10k</text>
<text x="78.8" y="139.3">TIERRA Fuente ARDUINO</text>
<text x="191.3" y="141.8">+5V FUENTE DEL MOTOR</text>
<text x="134.9" y="146.6">120 V 60 Hz AC</text>
<text x="187.2" y="146.9">TIERRA FUENTE DEL MOTOR</text>
<text x="394.9" y="146.9">TIERRA COMUN</text>
<text x="466.6" y="149.4">+5V FUENTE ARDUINO</text>
<text x="543.6" y="149.4">TIERRA COMUN</text>
<text x="521.8" y="151.9">820</text>
<text x="142.3" y="157.1">Puerto 2 Toma Casa</text>
<text x="582.3" y="175.2">PIR SENSOR2</text>
<text x="107" y="184.8">13</text>
<text x="107" y="189.9">11</text>
<text x="107" y="187.3">12</text>
<text x="107" y="197.3">8</text>
<text x="107" y="195">9</text>
<text x="107" y="192.4">10</text>
<text x="107" y="202.8">7</text>
<text x="43.9" y="209.2">A1</text>
<text x="43.9" y="206.7">A0</text>
<text x="107" y="207.7">5</text>
<text x="107" y="205.1">6</text>
<text x="43.9" y="214.3">A3</text>
<text x="43.9" y="211.7">A2</text>
<text x="107" y="215.3">2</text>
<text x="107" y="212.8">3</text>
<text x="107" y="210.2">4</text>
<text x="43.9" y="219.4">A5</text>
<text x="43.9" y="216.8">A4</text>
<text x="107" y="220.4">0</text>
<text x="107" y="217.8">1</text>
<text x="48.6" y="228.6">ARDUINO UNO</text>
<text x="724" y="233.3">PUERTO 1 TOMA CASA</text>
<text x="465.2" y="238.3">Distancia entre el sensor y los objetos</text>
<text x="522.1" y="234.3">ULTRASONIC SENSOR</text>
<text x="706.8" y="241.7">12V</text>
<text x="264.7" y="248.5">+5V FUENTE CIRCUITO MOC</text>
<text x="237.4" y="256.1">TIERRA COMUN</text>
<text x="272.7" y="255.3" transform="rotate(-90 272.7 255.3)">2</text>
<text x="300.6" y="257.8" transform="rotate(-90 300.6 257.8)">K</text>
<text x="608.2" y="253.5">330</text>
<text x="627.6" y="254.9">1</text>
<text x="627.6" y="257.5">2</text>
<text x="632.5" y="256.1">A</text>
<text x="642.3" y="256.1">MAIN_TERM._2</text>
<text x="661.7" y="254.9">6</text>
<text x="661.7" y="257.5">5</text>
<text x="126.3" y="258.7">+5V FUENTE ARDUINO</text>
<text x="140.9" y="263.7">TIERRA COMUN</text>
<text x="208.8" y="263.7">+5V FUENTE CIRCUITO MOC</text>
<text x="279.7" y="263.5">IR383</text>
<text x="595.5" y="258.7">TIERRA COMUN</text>
<text x="627.6" y="260">3</text>
<text x="632.5" y="258.7">K</text>
<text x="632.5" y="261.2">N/C</text>
<text x="642.3" y="261.2">MAIN_TERM._1</text>
<text x="654.8" y="258.7">NC</text>
<text x="661.7" y="260">4</text>
<text x="676.8" y="258.5">220</text>
<text x="703.8" y="258.4">TRIAC</text>
<text x="173.8" y="265.7">Conmutador</text>
<text x="252.6" y="266.3">10k</text>
<text x="300.6" y="266.9" transform="rotate(-90 300.6 266.9)">A</text>
<text x="305.1" y="266">FOTODIODO PD2046B</text>
<text x="631" y="265.1">MOC3012SM</text>
<text x="726.5" y="266.3">PUERTO 2 TOMA CASA</text>
<text x="272.7" y="271.7" transform="rotate(-90 272.7 271.7)">1</text>
<text x="503.5" y="271.4">+5V FUENTE CIRCUITO MOC</text>
<text x="303.5" y="278.7">10k</text>
<text x="516.8" y="286.6">TIERRA COMUN</text>
<text x="275.5" y="289.1">TIERRA COMUN</text>
<text x="74.8" y="332.2">1</text>
<text x="94.9" y="336.6" transform="rotate(-90 94.9 336.6)">1</text>
<text x="61.2" y="344.8">5v</text>
<text x="99.3" y="344.8">IR383</text>
<text x="94.9" y="353" transform="rotate(-90 94.9 353)">2</text>
</g>
<g font-size="2.4" fill="#800000">
<text x="186.7" y="99.8">corresponda con los movimientos programados</text>
<text x="184.2" y="110">Moto reductor RB04M022</text>
</g>
<g font-size="2.4" fill="#004000">
<text x="387.4" y="110">Diodo Emisor</text>
<text x="389.9" y="132.9">LED IR</text>
<text x="146.1" y="254.8">Normalmente abierta</text>
<text x="694.7" y="252.2">2</text>
<text x="689.7" y="262.4">3</text>
<text x="699.8" y="262.4">1</text>
<text x="151.2" y="267.5">Normalmente cerrada</text>
<text x="270.6" y="275.1">LED IR</text>
<text x="252.8" y="280.2">R=191.5</text>
</g>
<g font-size="2.2" fill="#fff">
<text x="588.9" y="112.6">Vcc OUT GND</text>
<text x="616.2" y="110.3">TestPin</text>
<text x="49.6" y="171.8" transform="rotate(90 49.6 171.8)">Reset BTN</text>
<text x="68.6" y="170.3" transform="rotate(90 68.6 170.3)">ON</text>
<text x="94.9" y="181.1">AREF</text>
<text x="51.7" y="189.8">RESET</text>
<text x="84" y="191.3">~ PB3/MOSI/OC2A</text>
<text x="91.5" y="188.5">PB4/MISO</text>
<text x="92.1" y="186.2">PB5/SCK</text>
<text x="88.9" y="196.1">~ PB1/OC1A</text>
<text x="89.2" y="193.8">~ PB2/OC1B</text>
<text x="62" y="201.2" transform="rotate(90 62 201.2)">ANALOG IN</text>
<text x="86" y="198.7">PB0/ICP1/CLKO</text>
<text x="51.9" y="208.1">PC0/ADC0</text>
<text x="86.5" y="209.1">~ PD5/T1/OC0B</text>
<text x="90.2" y="206.5">~ PD7/AIN1</text>
<text x="91.8" y="204">PD7/AIN1</text>
<text x="51.7" y="215.7">PC3/ADC3</text>
<text x="51.7" y="213.1">PC2/ADC2</text>
<text x="51.9" y="210.6">PC1/ADC1</text>
<text x="84.9" y="214.2">~ PD3/INT1/OC2B</text>
<text x="89.2" y="211.6">PD4/T0/XCK</text>
<text x="51.5" y="220.5">PC5/ADC5/SCL</text>
<text x="51.7" y="218">PC4/ADC4/SDA</text>
<text x="91.9" y="216.5">PD2/INT0</text>
<text x="92.1" y="221.3">PD0/RXD</text>
<text x="92.2" y="218.7">PD1/TXD</text>
</g>
<g font-size="1.7" fill="#fff">
<text x="273.3" y="128.2">ENA IN1IN2IN3IN4ENB</text>
<text x="73.3" y="203.2" transform="rotate(-90 73.3 203.2)">1121</text>
<text x="74.6" y="211.7" transform="rotate(-90 74.6 211.7)">ATMEGA328P-PU</text>
</g>
<text font-size="1.7" fill="#c00000" x="256.8" y="271.2">2%</text>
</svg>
